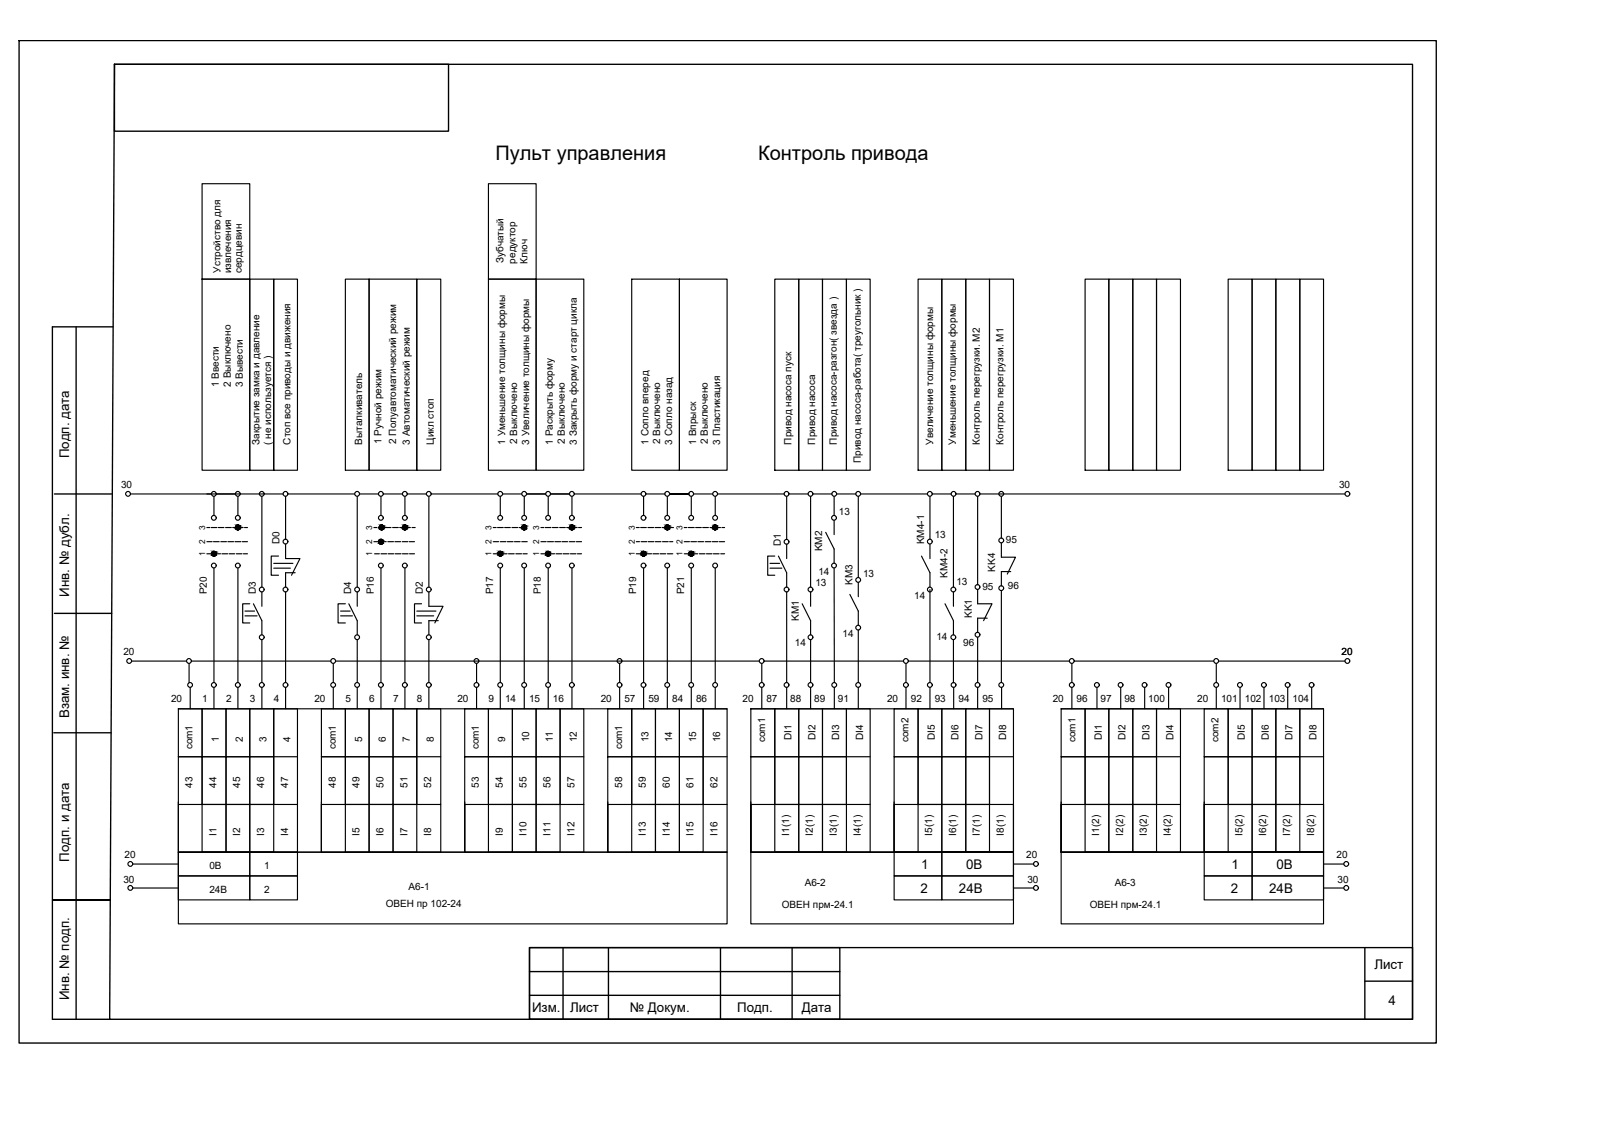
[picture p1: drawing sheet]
<svg xmlns="http://www.w3.org/2000/svg" width="297mm" height="210mm" viewBox="0 0 297 210" stroke-linecap="round" stroke-linejoin="round" font-family="sans-serif">
<g fill="none" stroke="#000" stroke-width=".25">
<path d="M3.5 7.5h263v185.9h-263zM21.2 11.9h240.9v177.1h-241.8zM21.2 11.9h62v12.4h-62zM14.1 60.6v128.4M21 60.6h-11.3v128.4h10.6M10.1 91.6h10.6M10.1 113.7h10.6M10 135.9h10.6M9.8 166.9h10.7M98.2 175.7h163.9v13.3h-163.9zM98.2 175.7h57.6v13.3h-57.6zM104.5 175.7v13.3"/>
<path d="M112.9 175.7v13.3M133.7 175.7v13.3M147 175.7v13.3M253.2 175.7v13.3M98.2 184.6h57.6M98.2 180.2h57.6M253.2 181.9h8.9"/>
</g>
<g fill="none" stroke="#000" stroke-width=".21">
<path d="M37.5 34.1h8.8v17.7h-8.8zM90.6 34.1h8.9v17.7h-8.9zM37.5 51.8h8.8v35.4h-8.8zM46.3 51.8h4.5v35.4h-4.5zM50.8 51.8h4.4v35.4h-4.4zM64.1 51.8h4.4v35.4h-4.4zM68.5 51.8h8.8v35.4h-8.8zM77.3 51.8h4.5v35.4h-4.5zM90.6 51.8h8.9v35.4h-8.9zM99.5 51.8h8.8v35.4h-8.8zM117.2 51.8h8.9v35.4h-8.9zM126.1 51.8h8.8v35.4h-8.8z"/>
<path d="M143.7 51.8h4.5v35.4h-4.5zM148.2 51.8h4.4v35.4h-4.4zM152.6 51.8h4.4v35.4h-4.4zM157 51.8h4.4v35.4h-4.4zM170.3 51.8h4.4v35.4h-4.4zM174.7 51.8h4.5v35.4h-4.5zM179.2 51.8h4.4v35.4h-4.4zM183.6 51.8h4.4v35.4h-4.4zM201.3 51.8h4.4v35.4h-4.4zM205.7 51.8h4.5v35.4h-4.5zM210.2 51.8h4.4v35.4h-4.4zM214.6 51.8h4.4v35.4h-4.4z"/>
<path d="M227.9 51.8h4.4v35.4h-4.4zM232.3 51.8h4.4v35.4h-4.4zM236.7 51.8h4.5v35.4h-4.5zM241.2 51.8h4.4v35.4h-4.4zM24.2 91.6h28.4M38.4 97.8h.5M39.2 97.8h1M39.7 92.1v3.5M40.5 97.8h1.1M41.9 97.8h1M43.2 97.8h.5M44.1 92.1v3.5"/>
<path d="M44.6 97.8h.5M45.4 97.8h.5M48.6 92.1v16.8M53 92.1v7.9M53.5 91.6h12.3M66.3 92.1v16.8M66.7 91.6h3.6M69.4 97.8h.5M70.2 97.8h1M70.7 92.1v3.5M71.1 91.6h3.6M71.5 97.8h1"/>
<path d="M72.8 97.8h1.1M74.2 97.8h.5M75.1 92.1v3.5M75.6 91.6h3.5M75.6 97.8h.5M76.4 97.8h.6M79.6 92.1v16.8M80 91.6h12.4M91.5 97.8h.6M92.3 97.8h1.1M92.8 92.1v3.5M93.3 91.6h3.5"/>
<path d="M93.6 97.8h1.1M95 97.8h1M96.3 97.8h.5M97.3 92.1v3.5M97.7 97.8h.1M97.7 91.6h3.5M100.4 97.8h.5M101.2 97.8h1M101.7 92.1v3.5M102.1 91.6h3.6M102.5 97.8h1M103.8 97.8h1.1"/>
<path d="M105.1 97.8h.6M106.1 92.1v3.5M106.6 91.6h12.3M106.6 97.8h.5M107.3 97.8h.6M118.1 97.8h.5M118.9 97.8h1M119.4 92.1v3.5M119.8 91.6h3.6M120.2 97.8h1.1M121.5 97.8h1.1M122.8 97.8h.6"/>
<path d="M123.8 92.1v3.5M124.3 91.6h3.5M124.3 97.8h.7M126.9 97.8h.6M127.7 97.8h1.1M127.8 91.6h-3.5h3.5M128.3 92.1v3.5M128.7 91.6h3.5M129.1 97.8h1M130.4 97.8h1M131.7 97.8h.5M132.7 92.1v3.5"/>
<path d="M133.1 91.6h12.4M133.1 97.8h.6M133.9 97.8h.5M146 92.1v7.9M146.4 91.6h3.5M150.4 92.1v16.8M150.8 91.6h3.6M153.2 98.7l1.6 3.1v2.7M154.8 92.1v3.5M154.8 96.5v2.6M155.3 91.6h3.5M159.2 92.1v15"/>
<path d="M159.7 91.6h12.4M172.5 92.1v7.9M173 91.6h3.5M176.9 92.1v16.8M177.4 91.6h3.5M181.4 92.1v16.3M181.8 91.6h67.7M185.8 92.1v7.7M38.4 100.4h1M38.4 102.7h.9M39.6 100.4h1.1M39.7 105.4v21.2"/>
<path d="M40.2 102.7h.7M41 100.4h1M41.2 102.7h1M42.3 100.4h1M42.5 102.7h1M43.6 100.4h1.1M43.8 102.7h1.1M44.1 105.4v21.2M44.9 100.4h1M45.2 102.7h.7M45.5 113.3h1.7M45.5 114.2h2.2"/>
<path d="M46.3 112h-1.3v3.5h1.3M47 112l1.6 3.1v2.6M48.6 109.8v2.6M48.6 118.6v8M50.8 104.5h3.5M50.8 105.4h3.1M51.7 103.1h-1.4v3.6h1.4M53 100.9v2.7h2.7l-1.6 3.1M53 109.8v16.8M54.8 106.2h-1.8v2.7M63.2 113.3h1.8M63.2 114.2h2.2"/>
<path d="M64.1 112h-1.4v3.5h1.4M64.7 112l1.6 3.1v2.6M66.3 109.8v2.6M66.3 118.6v8M69.4 100.4h.9M69.5 102.7h.9M70.6 100.4h1.1M70.7 105.4v21.2M70.7 102.7h1M72 100.4h1M72 102.7h1.1M73.3 100.4h1"/>
<path d="M73.3 102.7h1.1M74.6 100.4h1.1M74.7 102.7h1M75.1 105.4v21.2M75.9 100.4h1M76 102.7h.9M77.3 113.3h3.6M77.3 114.2h3.2M78.2 112h-1.3v3.5h1.3M79.6 109.8v2.6h2.6l-1.5 3.1M79.6 118.6v8M81.3 115.1h-1.7v2.6"/>
<path d="M91.5 100.4h1M91.5 102.7h.9M92.8 105.4v21.2M92.8 100.4h1.1M93.3 102.7h.8M94.1 100.4h1.1M94.3 102.7h1.1M95.4 100.4h1.1M95.7 102.7h1.1M96.8 100.4h1M97 102.7h.8M97.3 105.4v21.2"/>
<path d="M100.4 100.4h.9M100.4 102.7h.8M101.6 100.4h1.1M101.7 105.4v21.2M102.1 102.7h.8M102.9 100.4h1.1M103.2 102.7h1M104.3 100.4h1M104.5 102.7h1.1M105.6 100.4h1.1M105.8 102.7h1.1M106.1 105.4v21.2"/>
<path d="M106.9 100.4h1M107.1 102.7h.8M118.1 100.4h.5M118.1 102.7h.8M118.9 100.4h1.1M119.4 105.4v21.2M119.8 102.7h1.1M120.3 100.4h1M121.1 102.7h1.1M121.6 100.4h1M122.5 102.7h1M122.9 100.4h1.1"/>
<path d="M123.8 105.4v21.2M123.8 102.7h1M124.2 100.4h.6M126.9 100.4h1M126.9 102.7h.9M128.2 100.4h1M128.3 105.4v21.2M128.7 102.7h.7M129.5 100.4h1M129.7 102.7h1.1M130.8 100.4h1.1M131 102.7h1.1"/>
<path d="M132.2 100.4h1M132.4 102.7h1M132.7 105.4v21.2M133.5 100.4h.9M133.7 102.7h.7M142.9 104.5h1.7M142.9 105.4h2.2M143.7 103.1h-1.3v3.6h1.3M144.4 103.1l1.6 3.1v2.7M146 100.9v2.7M146 109.8v16.8M148.8 112l1.6 3.1v2.6"/>
<path d="M150.4 109.8v2.6M150.4 118.6v8M154.8 105.4v21.2M157.7 110.2l1.5 3.1v2.6M159.2 108v2.6M159.2 116.8v9.8M171 103.1l1.5 3.1v2.7M172.5 100.9v2.7M172.5 109.3v17.3M175.3 112l1.6 3.1v2.6M176.9 109.8v2.6M176.9 118.6v8"/>
<path d="M181.4 109.3v2.7h2.7l-1.6 3.1M181.4 118.2v8.4M183.2 114.6h-1.8v2.7M185.8 100.7v2.6h2.6l-1.5 3.2M185.8 109.5v17.1M187.5 106h-1.7v2.7M24.5 122.6h10.1M33.1 131.4h4.4v8.9h-4.4zM33.1 131.4h101.8M35.1 123v3.6M35.3 127.5v3.9M35.5 122.6h25.9"/>
<path d="M37.5 131.4h4.4v8.9h-4.4zM39.7 127.5v3.9M41.9 131.4h4.4v8.9h-4.4zM44.1 127.5v3.9M46.3 131.4h4.5v8.9h-4.5zM48.6 127.5v3.9M50.8 131.4h4.4v17.8h-4.4zM53 127.5v3.9M59.6 131.4h4.5v8.9h-4.5zM61.8 123v3.6M61.8 127.5v3.9M62.3 122.6h78.6"/>
<path d="M64.1 131.4h4.4v8.9h-4.4zM66.3 127.5v3.9M68.5 131.4h4.4v8.9h-4.4zM70.7 127.5v3.9M72.9 131.4h4.4v8.9h-4.4zM75.1 127.5v3.9M77.3 131.4h4.5v17.8h-4.5zM79.6 127.5v3.9M86.2 131.4h4.4v8.9h-4.4zM88.4 123v3.6M88.4 127.5v3.9M90.6 131.4h4.5v8.9h-4.5z"/>
<path d="M92.8 127.5v3.9M95.1 131.4h4.4v8.9h-4.4zM97.3 127.5v3.9M99.5 131.4h4.4v8.9h-4.4zM101.7 127.5v3.9M103.9 131.4h4.4v17.8h-4.4zM106.1 127.5v3.9M112.8 131.4h4.4v8.9h-4.4zM115 123v3.6M115 127.5v3.9M117.2 131.4h4.4v8.9h-4.4zM119.4 127.5v3.9"/>
<path d="M121.6 131.4h4.5v8.9h-4.5zM123.8 127.5v3.9M126.1 131.4h4.4v8.9h-4.4zM128.3 127.5v3.9M130.5 131.4h4.4v17.8h-4.4zM132.7 127.5v3.9M139.3 131.4h4.4v8.9h-4.4zM139.3 131.4h48.7M141.3 123v3.6M141.3 127.5v3.9M141.8 122.6h25.9M143.7 131.4h4.5v8.9h-4.5z"/>
<path d="M146 127.5v3.9M148.2 131.4h4.4v8.9h-4.4zM150.4 127.5v3.9M152.6 131.4h4.4v8.9h-4.4zM154.8 127.5v3.9M157 131.4h4.4v17.8h-4.4zM159.2 127.5v3.9M165.9 131.4h4.4v8.9h-4.4zM168.1 123v3.6M168.1 127.5v3.9M168.6 122.6h29.8M170.3 131.4h4.4v8.9h-4.4z"/>
<path d="M172.5 127.5v3.9M174.7 131.4h4.5v8.9h-4.5zM176.9 127.5v3.9M179.2 131.4h4.4v8.9h-4.4zM181.4 127.5v3.9M183.6 131.4h4.4v17.8h-4.4zM185.8 127.5v3.9M196.9 131.4h4.4v8.9h-4.4zM196.9 131.4h48.7M198.9 123v3.6M198.9 127.5v3.9M199.3 122.6h25.9"/>
<path d="M201.3 131.4h4.4v8.9h-4.4zM203.5 127.5v3.9M205.7 131.4h4.5v8.9h-4.5zM207.9 127.5v3.9M210.2 131.4h4.4v8.9h-4.4zM212.4 127.5v3.9M214.6 131.4h4.4v17.8h-4.4zM216.8 127.5v3.9M223.4 131.4h4.5v8.9h-4.5zM225.7 123v3.6M225.7 127.5v3.9M226.1 122.6h23.4"/>
<path d="M227.9 131.4h4.4v8.9h-4.4zM230.1 127.5v3.9M232.3 131.4h4.4v8.9h-4.4zM234.5 127.5v3.9M236.7 131.4h4.5v8.9h-4.5zM238.9 127.5v3.9M241.2 131.4h4.4v17.8h-4.4zM243.4 127.5v3.9M33.1 140.3h4.4v8.9h-4.4zM33.1 148.7v9.3h8.8M33.1 158h101.8v13.3h-101.8zM33.1 158h13.2v4.4h-13.2z"/>
<path d="M33.1 149.2v8.8M33.1 158h101.8M37.5 140.3h4.4v8.9h-4.4zM37.5 149.2h4.4v8.8h-4.4zM41.9 140.3h4.4v8.9h-4.4zM41.9 149.2h4.4v8.8h-4.4zM46.3 140.3h4.5v8.9h-4.5zM46.3 158h8.9v4.4h-8.9zM46.3 149.2h4.5v8.8h-4.5zM50.8 140.3h4.4M55.2 149.2v8.8M59.6 140.3h4.5v8.9h-4.5z"/>
<path d="M59.6 148.7v9.3h8.9M59.6 149.2v8.8M64.1 140.3h4.4v8.9h-4.4zM64.1 149.2h4.4v8.8h-4.4zM68.5 140.3h4.4v8.9h-4.4zM68.5 149.2h4.4v8.8h-4.4zM72.9 140.3h4.4v8.9h-4.4zM72.9 149.2h4.4v8.8h-4.4zM77.3 140.3h4.5M81.8 149.2v8.8M86.2 140.3h4.4v8.9h-4.4zM86.2 148.7v9.3h8.9"/>
<path d="M86.2 149.2v8.8M90.6 140.3h4.5v8.9h-4.5zM90.6 149.2h4.5v8.8h-4.5zM95.1 140.3h4.4v8.9h-4.4zM95.1 149.2h4.4v8.8h-4.4zM99.5 140.3h4.4v8.9h-4.4zM99.5 149.2h4.4v8.8h-4.4zM103.9 140.3h4.4M108.3 149.2v8.8M112.8 140.3h4.4v8.9h-4.4zM112.8 148.7v9.3h22.1v-8.8M112.8 149.2v8.8"/>
<path d="M117.2 140.3h4.4v8.9h-4.4zM117.2 149.2h4.4v8.8h-4.4zM121.6 140.3h4.5v8.9h-4.5zM121.6 149.2h4.5v8.8h-4.5zM126.1 140.3h4.4v8.9h-4.4zM126.1 149.2h4.4v8.8h-4.4zM130.5 140.3h4.4M139.3 149.2v8.8v-8.8M139.3 140.3h4.4v8.9h-4.4zM139.3 148.7v9.3h22.1v-8.8M139.3 158v13.3h48.7v-13.3h-48.7h48.7M143.7 140.3h4.5v8.9h-4.5z"/>
<path d="M143.7 149.2h4.5v8.8h-4.5zM148.2 140.3h4.4v8.9h-4.4zM148.2 149.2h4.4v8.8h-4.4zM152.6 140.3h4.4v8.9h-4.4zM152.6 149.2h4.4v8.8h-4.4zM157 140.3h4.4M165.9 140.3h4.4v8.9h-4.4zM165.9 148.7v9.3h8.8M165.9 149.2v8.8h22.1M165.9 158h8.8v4.4h-8.8zM170.3 140.3h4.4v8.9h-4.4zM170.3 149.2h4.4v8.8h-4.4z"/>
<path d="M174.7 140.3h4.5v8.9h-4.5zM174.7 158h13.3v4.4h-13.3zM174.7 149.2h4.5v8.8h-4.5zM179.2 140.3h4.4v8.9h-4.4zM179.2 149.2h4.4v8.8h-4.4zM179.2 158h8.8M183.6 140.3h4.4M188 149.2v8.8h-13.3M196.9 149.2v8.8v-8.8M196.9 140.3h4.4v8.9h-4.4zM196.9 148.7v9.3h22.1v-8.8M196.9 158v13.3h48.7v-13.3h-48.7h48.7"/>
<path d="M201.3 140.3h4.4v8.9h-4.4zM201.3 149.2h4.4v8.8h-4.4zM205.7 140.3h4.5v8.9h-4.5zM205.7 149.2h4.5v8.8h-4.5zM210.2 140.3h4.4v8.9h-4.4zM210.2 149.2h4.4v8.8h-4.4zM214.6 140.3h4.4M223.4 140.3h4.5v8.9h-4.5zM223.4 148.7v9.3h8.9M223.4 149.2v8.8h22.2M223.4 158h8.9v4.4h-8.9zM227.9 140.3h4.4v8.9h-4.4z"/>
<path d="M227.9 149.2h4.4v8.8h-4.4zM232.3 140.3h4.4v8.9h-4.4zM232.3 158h13.3v4.4h-13.3zM232.3 149.2h4.4v8.8h-4.4zM236.7 140.3h4.5v8.9h-4.5zM236.7 149.2h4.5v8.8h-4.5zM236.7 158h8.9M241.2 140.3h4.4M245.6 149.2v8.8h-13.3M24.7 164.7h8.4M24.7 160.2h8.4M33.1 162.4h13.2v4.5h-13.2z"/>
<path d="M46.3 162.4h8.9v4.5h-8.9zM165.9 162.4h8.8v4.5h-8.8zM174.7 162.4h13.3v4.5h-13.3zM188 164.7h3.8M188 160.2h3.8M223.4 162.4h8.9v4.5h-8.9zM232.3 162.4h13.3v4.5h-13.3zM245.6 164.7h3.7M245.6 160.2h3.7"/>
<circle cx="23.8" cy="91.6" r=".44"/>
<circle cx="39.7" cy="91.6" r=".44"/>
<circle cx="39.7" cy="96" r=".44"/>
<circle cx="44.1" cy="91.6" r=".44"/>
<circle cx="44.1" cy="96" r=".44"/>
<circle cx="44.1" cy="97.8" r=".44"/>
<circle cx="48.6" cy="91.6" r=".44"/>
<circle cx="53" cy="91.6" r=".44"/>
<circle cx="66.3" cy="91.6" r=".44"/>
<circle cx="70.7" cy="96" r=".44"/>
<circle cx="70.7" cy="91.6" r=".44"/>
<circle cx="70.8" cy="97.8" r=".44"/>
<circle cx="75.1" cy="91.6" r=".44"/>
<circle cx="75.1" cy="97.8" r=".44"/>
<circle cx="75.1" cy="96" r=".44"/>
<circle cx="79.6" cy="91.6" r=".44"/>
<circle cx="92.8" cy="96" r=".44"/>
<circle cx="92.8" cy="91.6" r=".44"/>
<circle cx="97.2" cy="91.6" r=".44"/>
<circle cx="97.2" cy="97.8" r=".44"/>
<circle cx="97.2" cy="96" r=".44"/>
<circle cx="101.7" cy="96" r=".44"/>
<circle cx="101.7" cy="91.6" r=".44"/>
<circle cx="106.1" cy="96" r=".44"/>
<circle cx="106.1" cy="97.8" r=".44"/>
<circle cx="106.1" cy="91.6" r=".44"/>
<circle cx="119.4" cy="91.6" r=".44"/>
<circle cx="119.4" cy="96" r=".44"/>
<circle cx="123.8" cy="96" r=".44"/>
<circle cx="123.8" cy="91.6" r=".44"/>
<circle cx="123.8" cy="97.8" r=".44"/>
<circle cx="128.2" cy="91.6" r=".44"/>
<circle cx="128.2" cy="96" r=".44"/>
<circle cx="132.7" cy="91.6" r=".44"/>
<circle cx="132.7" cy="97.8" r=".44"/>
<circle cx="132.7" cy="96" r=".44"/>
<circle cx="145.9" cy="91.6" r=".44"/>
<circle cx="150.4" cy="91.6" r=".44"/>
<circle cx="154.7" cy="96" r=".44"/>
<circle cx="154.8" cy="91.6" r=".44"/>
<circle cx="159.2" cy="91.6" r=".44"/>
<circle cx="172.5" cy="91.6" r=".44"/>
<circle cx="176.9" cy="91.6" r=".44"/>
<circle cx="181.4" cy="91.6" r=".44"/>
<circle cx="185.8" cy="91.6" r=".44"/>
<circle cx="250" cy="91.6" r=".44"/>
<circle cx="39.7" cy="102.7" r=".44"/>
<circle cx="39.7" cy="104.9" r=".44"/>
<circle cx="44.1" cy="104.9" r=".44"/>
<circle cx="48.6" cy="118.2" r=".44"/>
<circle cx="48.6" cy="109.3" r=".44"/>
<circle cx="53" cy="100.4" r=".44"/>
<circle cx="53" cy="109.3" r=".44"/>
<circle cx="66.3" cy="118.2" r=".44"/>
<circle cx="66.3" cy="109.3" r=".44"/>
<circle cx="70.7" cy="100.4" r=".44"/>
<circle cx="70.7" cy="104.9" r=".44"/>
<circle cx="75.1" cy="104.9" r=".44"/>
<circle cx="79.6" cy="109.3" r=".44"/>
<circle cx="79.6" cy="118.2" r=".44"/>
<circle cx="92.8" cy="102.7" r=".44"/>
<circle cx="92.8" cy="104.9" r=".44"/>
<circle cx="97.2" cy="104.9" r=".44"/>
<circle cx="101.7" cy="104.9" r=".44"/>
<circle cx="101.7" cy="102.7" r=".44"/>
<circle cx="106.1" cy="104.9" r=".44"/>
<circle cx="119.4" cy="102.7" r=".44"/>
<circle cx="119.4" cy="104.9" r=".44"/>
<circle cx="123.8" cy="104.9" r=".44"/>
<circle cx="128.2" cy="102.7" r=".44"/>
<circle cx="128.2" cy="104.9" r=".44"/>
<circle cx="132.7" cy="104.9" r=".44"/>
<circle cx="145.9" cy="109.3" r=".44"/>
<circle cx="145.9" cy="100.5" r=".44"/>
<circle cx="150.4" cy="109.3" r=".44"/>
<circle cx="150.4" cy="118.2" r=".44"/>
<circle cx="154.7" cy="104.9" r=".44"/>
<circle cx="159.2" cy="116.4" r=".44"/>
<circle cx="159.2" cy="107.5" r=".44"/>
<circle cx="172.5" cy="109.3" r=".44"/>
<circle cx="172.5" cy="100.4" r=".44"/>
<circle cx="176.9" cy="109.3" r=".44"/>
<circle cx="176.9" cy="118.2" r=".44"/>
<circle cx="181.4" cy="117.7" r=".44"/>
<circle cx="181.4" cy="108.8" r=".44"/>
<circle cx="185.8" cy="109.1" r=".44"/>
<circle cx="185.8" cy="100.2" r=".44"/>
<circle cx="24" cy="122.6" r=".44"/>
<circle cx="35.1" cy="122.6" r=".44"/>
<circle cx="35.3" cy="127" r=".44"/>
<circle cx="39.7" cy="127" r=".44"/>
<circle cx="44.1" cy="127" r=".44"/>
<circle cx="48.6" cy="127" r=".44"/>
<circle cx="53" cy="127" r=".44"/>
<circle cx="61.8" cy="127" r=".44"/>
<circle cx="61.8" cy="122.6" r=".44"/>
<circle cx="66.3" cy="127" r=".44"/>
<circle cx="70.7" cy="127" r=".44"/>
<circle cx="75.1" cy="127" r=".44"/>
<circle cx="79.6" cy="127" r=".44"/>
<circle cx="88.4" cy="122.6" r=".44"/>
<circle cx="88.4" cy="127" r=".44"/>
<circle cx="92.8" cy="127" r=".44"/>
<circle cx="97.2" cy="127" r=".44"/>
<circle cx="101.7" cy="127" r=".44"/>
<circle cx="106.1" cy="127" r=".44"/>
<circle cx="114.9" cy="122.6" r=".44"/>
<circle cx="114.9" cy="127" r=".44"/>
<circle cx="119.4" cy="127" r=".44"/>
<circle cx="123.8" cy="127" r=".44"/>
<circle cx="128.2" cy="127" r=".44"/>
<circle cx="132.7" cy="127" r=".44"/>
<circle cx="141.3" cy="127" r=".44"/>
<circle cx="141.3" cy="122.6" r=".44"/>
<circle cx="145.9" cy="127" r=".44"/>
<circle cx="150.4" cy="127" r=".44"/>
<circle cx="154.8" cy="127" r=".44"/>
<circle cx="159.2" cy="127" r=".44"/>
<circle cx="168.1" cy="122.6" r=".44"/>
<circle cx="168.1" cy="127" r=".44"/>
<circle cx="172.5" cy="127" r=".44"/>
<circle cx="176.9" cy="127" r=".44"/>
<circle cx="181.4" cy="127" r=".44"/>
<circle cx="185.8" cy="127" r=".44"/>
<circle cx="198.8" cy="127" r=".44"/>
<circle cx="198.8" cy="122.6" r=".44"/>
<circle cx="203.5" cy="127" r=".44"/>
<circle cx="207.9" cy="127" r=".44"/>
<circle cx="212.4" cy="127" r=".44"/>
<circle cx="216.8" cy="127" r=".44"/>
<circle cx="225.6" cy="127" r=".44"/>
<circle cx="225.6" cy="122.6" r=".44"/>
<circle cx="230" cy="127" r=".44"/>
<circle cx="234.5" cy="127" r=".44"/>
<circle cx="238.9" cy="127" r=".44"/>
<circle cx="243.3" cy="127" r=".44"/>
<circle cx="250" cy="122.6" r=".44"/>
<circle cx="24.2" cy="160.2" r=".44"/>
<circle cx="24.2" cy="164.6" r=".44"/>
<circle cx="192.2" cy="160.2" r=".44"/>
<circle cx="192.2" cy="164.6" r=".44"/>
<circle cx="249.8" cy="160.2" r=".44"/>
<circle cx="249.8" cy="164.6" r=".44"/>
</g>
<g fill="#000" stroke="#000" stroke-width=".19">
<path d="M44.1 97.4h.2zM44 97.4h.3z"/>
<path d="M44 97.4h.4zM43.9 97.4h.5z"/>
<path d="M44 98.2h.3zM44 98.2h.2z"/>
<path d="M43.9 97.4h.5zM43.9 97.4h.5z"/>
<path d="M43.9 98.2h.5zM43.9 98.2h.4z"/>
<path d="M43.9 97.4l.6 .1zM43.9 97.4l.6 .1h-.7z"/>
<path d="M43.9 98.2h.5zM43.9 98.2h.5z"/>
<path d="M43.8 97.5l.7 .1zM43.8 97.5l.7 .1z"/>
<path d="M43.8 98.1h.7zM43.8 98.1l.6 .1z"/>
<path d="M43.8 97.6h.8zM43.8 97.6h.8h-.9z"/>
<path d="M43.8 98h.7zM43.8 98l.7 .1z"/>
<path d="M43.7 97.6l.9 .1zM43.7 97.6l.9 .1z"/>
<path d="M43.7 97.7l.9 .1zM43.7 97.7l.9 .1z"/>
<path d="M43.7 97.8l.9 .1zM43.7 97.8l.9 .1z"/>
<path d="M43.7 97.9l.9 .1zM43.7 97.9l.9 .1z"/>
<path d="M43.7 98h.9zM43.7 98h.8z"/>
<path d="M70.8 97.4h.1zM70.7 97.4h.2z"/>
<path d="M70.7 97.4h.3zM70.6 97.4h.4z"/>
<path d="M70.7 98.2h.2zM70.7 98.2h.2z"/>
<path d="M70.6 97.4h.5zM70.6 97.4h.5z"/>
<path d="M70.6 98.2h.4zM70.6 98.2h.3z"/>
<path d="M70.6 97.4l.5 .1zM70.6 97.4l.5 .1h-.6z"/>
<path d="M70.6 98.2h.5zM70.6 98.2h.4z"/>
<path d="M70.5 97.5l.7 .1zM70.5 97.5l.7 .1z"/>
<path d="M70.5 98.1h.6zM70.5 98.1l.6 .1z"/>
<path d="M70.4 97.6h.8zM70.4 97.6h.8h-.8z"/>
<path d="M70.4 98h.8zM70.4 98l.7 .1z"/>
<path d="M70.4 97.6l.8 .1zM70.4 97.6l.8 .1z"/>
<path d="M70.4 97.7l.9 .1zM70.4 97.7l.9 .1z"/>
<path d="M70.4 97.9l.8 .1zM70.4 97.9l.8 .1z"/>
<path d="M70.4 98h.8zM70.4 98h.8z"/>
<path d="M70.4 97.8h.9zM70.4 97.8l.8 .1z"/>
<path d="M75.1 97.4h.2zM75 97.4h.3z"/>
<path d="M75 97.4h.3zM74.9 97.4h.4z"/>
<path d="M75 98.2h.3zM75 98.2h.2z"/>
<path d="M74.9 97.4h.5zM74.9 97.4h.5z"/>
<path d="M74.9 98.2h.4zM74.9 98.2h.4z"/>
<path d="M74.9 97.4l.6 .1zM74.9 97.4l.6 .1h-.7z"/>
<path d="M74.9 98.2h.5zM74.9 98.2h.4z"/>
<path d="M74.8 97.5l.7 .1zM74.8 97.5l.7 .1z"/>
<path d="M74.8 98.1h.7zM74.8 98.1l.6 .1z"/>
<path d="M74.7 97.6h.9zM74.7 97.6h.9h-.9z"/>
<path d="M74.7 98h.8zM74.7 98l.8 .1z"/>
<path d="M74.7 97.6l.9 .1zM74.7 97.6l.9 .1z"/>
<path d="M74.7 97.7l.9 .1zM74.7 97.7l.9 .1z"/>
<path d="M74.7 97.9l.9 .1zM74.7 97.9l.9 .1z"/>
<path d="M74.7 98h.9zM74.7 98h.8z"/>
<path d="M74.7 97.8h.9zM74.7 97.8l.9 .1z"/>
<path d="M97.2 97.4h.2zM97.1 97.4h.3z"/>
<path d="M97.1 97.4h.4zM97.1 97.4h.4z"/>
<path d="M97.1 98.2h.3zM97.1 98.2h.2z"/>
<path d="M97.1 97.4h.4zM97.1 97.4h.4z"/>
<path d="M97.1 98.2h.4zM97.1 98.2h.3z"/>
<path d="M97 97.4l.6 .1zM96.9 97.5h.7z"/>
<path d="M97 98.2h.5zM97 98.2h.5z"/>
<path d="M96.9 97.5l.7 .1zM96.9 97.5l.7 .1z"/>
<path d="M96.9 98.1h.7zM96.9 98.1l.6 .1z"/>
<path d="M96.9 97.6h.8zM96.9 97.6h.8h-.9z"/>
<path d="M96.9 98h.7zM96.9 98l.7 .1z"/>
<path d="M96.8 97.6l.9 .1zM96.8 97.6l.9 .1z"/>
<path d="M96.8 97.7l.9 .1zM96.8 97.7l.9 .1h-.9z"/>
<path d="M96.8 97.8l.9 .1zM96.8 97.8l.9 .1z"/>
<path d="M96.8 97.9l.9 .1zM96.8 97.9l.9 .1z"/>
<path d="M96.8 98h.9zM96.8 98h.8z"/>
<path d="M106.1 97.4h.1zM106 97.4h.2z"/>
<path d="M106 97.4h.3zM105.9 97.4h.4z"/>
<path d="M106 98.2h.2zM106 98.2h.2z"/>
<path d="M105.9 97.4h.5zM105.9 97.4h.5z"/>
<path d="M105.9 98.2h.4zM105.9 98.2h.3z"/>
<path d="M105.9 97.4l.6 .1zM105.8 97.5h.7z"/>
<path d="M105.9 98.2h.5zM105.9 98.2h.4z"/>
<path d="M105.8 97.5l.7 .1zM105.8 97.5l.7 .1z"/>
<path d="M105.8 98.1h.7zM105.8 98.1l.6 .1z"/>
<path d="M105.7 97.6h.8zM105.7 97.6h.8h-.8z"/>
<path d="M105.7 98h.8zM105.7 98l.8 .1z"/>
<path d="M105.7 97.6l.8 .1zM105.7 97.6l.8 .1z"/>
<path d="M105.7 97.7l.9 .1zM105.7 97.7l.9 .1z"/>
<path d="M105.7 97.9l.8 .1zM105.7 97.9l.8 .1z"/>
<path d="M105.7 98h.8zM105.7 98h.8z"/>
<path d="M105.7 97.8h.9zM105.7 97.8l.8 .1z"/>
<path d="M123.8 97.4h.1zM123.8 97.4h.1z"/>
<path d="M123.7 97.4h.3zM123.6 97.4h.4z"/>
<path d="M123.7 98.2h.2zM123.7 98.2h.2z"/>
<path d="M123.6 97.4h.5zM123.6 97.4h.5z"/>
<path d="M123.6 98.2h.4zM123.6 98.2h.3z"/>
<path d="M123.6 97.4l.5 .1zM123.6 97.4l.5 .1h-.6z"/>
<path d="M123.6 98.2h.5zM123.6 98.2h.4z"/>
<path d="M123.5 97.5l.7 .1zM123.5 97.5l.7 .1z"/>
<path d="M123.5 98.1h.6zM123.5 98.1l.6 .1z"/>
<path d="M123.5 97.6h.7zM123.5 97.6h.7h-.8z"/>
<path d="M123.5 98h.7zM123.5 98l.6 .1z"/>
<path d="M123.4 97.6l.9 .1zM123.4 97.6l.9 .1h-.9z"/>
<path d="M123.4 98h.8zM123.4 98h.8z"/>
<path d="M123.4 97.7l.9 .1zM123.4 97.7l.9 .1z"/>
<path d="M123.4 97.8l.9 .1zM123.4 97.8l.9 .1z"/>
<path d="M123.4 97.9h.9zM123.4 97.9l.8 .1z"/>
<path d="M132.7 97.4h.1zM132.6 97.4h.2z"/>
<path d="M132.6 97.4h.3zM132.5 97.4h.4z"/>
<path d="M132.6 98.2h.2zM132.6 98.2h.1z"/>
<path d="M132.5 97.4h.5zM132.4 97.4h.6z"/>
<path d="M132.5 98.2h.4zM132.5 98.2h.3z"/>
<path d="M132.4 97.4l.6 .1zM132.4 97.4l.6 .1h-.6z"/>
<path d="M132.4 98.2h.6zM132.4 98.2h.5z"/>
<path d="M132.4 97.5l.6 .1zM132.4 97.5l.6 .1z"/>
<path d="M132.4 98.1h.6zM132.4 98.1l.6 .1z"/>
<path d="M132.3 97.6h.8zM132.3 97.6h.8h-.8z"/>
<path d="M132.3 98h.7zM132.3 98l.7 .1z"/>
<path d="M132.3 97.6l.8 .1zM132.3 97.6l.8 .1h-.9z"/>
<path d="M132.3 98h.8zM132.3 98h.7z"/>
<path d="M132.2 97.7l.9 .1zM132.2 97.7l.9 .1z"/>
<path d="M132.2 97.8l.9 .1zM132.2 97.8l.9 .1z"/>
<path d="M132.2 97.9h.9zM132.2 97.9l.9 .1z"/>
<path d="M39.7 102.2l.1 .1zM39.6 102.3h.2z"/>
<path d="M39.6 102.3h.3zM39.5 102.3h.4z"/>
<path d="M39.6 103.1h.2zM39.6 103.1h.1z"/>
<path d="M39.5 102.3h.5zM39.4 102.3h.6z"/>
<path d="M39.5 103.1h.4zM39.5 103.1h.3z"/>
<path d="M39.4 102.3l.6 .1zM39.4 102.3l.6 .1h-.6z"/>
<path d="M39.4 103h.6zM39.4 103l.5 .1z"/>
<path d="M39.4 102.4h.7zM39.4 102.4h.7z"/>
<path d="M39.4 103h.6zM39.4 103h.6z"/>
<path d="M39.4 102.4l.7 .1zM39.4 102.4l.7 .1h-.8z"/>
<path d="M39.4 102.9h.7zM39.4 102.9l.6 .1z"/>
<path d="M39.3 102.5l.9 .1zM39.3 102.5l.9 .1h-.9z"/>
<path d="M39.3 102.9h.8zM39.3 102.9h.8z"/>
<path d="M39.3 102.6l.9 .1zM39.3 102.6l.9 .1z"/>
<path d="M39.3 102.7l.9 .1zM39.3 102.7l.9 .1z"/>
<path d="M39.3 102.8h.9zM39.3 102.8l.8 .1z"/>
<path d="M70.7 100h.1zM70.6 100h.2z"/>
<path d="M70.6 100l.3 .1zM70.5 100.1h.4z"/>
<path d="M70.6 100.9h.2zM70.6 100.9h.1z"/>
<path d="M70.5 100.1h.5zM70.4 100.1h.6z"/>
<path d="M70.5 100.9h.4zM70.5 100.9h.3z"/>
<path d="M70.4 100.1h.6zM70.4 100.1h.6z"/>
<path d="M70.4 100.8h.6zM70.4 100.8l.5 .1z"/>
<path d="M70.4 100.1l.7 .1zM70.4 100.1l.7 .1h-.8z"/>
<path d="M70.4 100.8h.6zM70.4 100.8h.6z"/>
<path d="M70.3 100.2l.8 .1zM70.3 100.2l.8 .1h-.8z"/>
<path d="M70.3 100.7h.8zM70.3 100.7l.7 .1z"/>
<path d="M70.3 100.3l.8 .1zM70.3 100.3l.8 .1h-.8z"/>
<path d="M70.3 100.6h.8zM70.3 100.6l.8 .1z"/>
<path d="M70.3 100.4h.8zM70.3 100.4h.8z"/>
<path d="M70.3 100.4l.8 .1zM70.3 100.4l.8 .1z"/>
<path d="M70.3 100.5h.8zM70.3 100.5l.8 .1z"/>
<path d="M92.8 102.2l.1 .1zM92.8 102.2l.1 .1z"/>
<path d="M92.7 102.3h.3zM92.7 102.3h.3z"/>
<path d="M92.7 103.1h.2zM92.7 103.1h.2z"/>
<path d="M92.7 102.3h.4zM92.6 102.3h.5z"/>
<path d="M92.7 103.1h.3zM92.7 103.1h.2z"/>
<path d="M92.6 102.3l.6 .1zM92.6 102.3l.6 .1h-.7z"/>
<path d="M92.6 103h.5zM92.6 103l.4 .1z"/>
<path d="M92.5 102.4h.7zM92.4 102.4h.8z"/>
<path d="M92.5 103h.7zM92.5 103h.6z"/>
<path d="M92.4 102.4l.8 .1zM92.4 102.4l.8 .1z"/>
<path d="M92.4 102.9h.8zM92.4 102.9l.8 .1z"/>
<path d="M92.4 102.5l.9 .1zM92.4 102.5l.9 .1h-.9z"/>
<path d="M92.4 102.9h.8zM92.4 102.9h.8z"/>
<path d="M92.4 102.6l.9 .1zM92.4 102.6l.9 .1z"/>
<path d="M92.4 102.7l.9 .1zM92.4 102.7l.9 .1z"/>
<path d="M92.4 102.8h.9zM92.4 102.8l.8 .1z"/>
<path d="M101.7 102.2l.1 .1zM101.6 102.3h.2z"/>
<path d="M101.6 102.3h.3zM101.5 102.3h.4z"/>
<path d="M101.6 103.1h.2zM101.6 103.1h.1z"/>
<path d="M101.5 102.3h.5zM101.4 102.3h.6z"/>
<path d="M101.5 103.1h.4zM101.5 103.1h.3z"/>
<path d="M101.4 102.3l.6 .1zM101.4 102.3l.6 .1h-.6z"/>
<path d="M101.4 103h.6zM101.4 103l.5 .1z"/>
<path d="M101.4 102.4h.7zM101.4 102.4h.7z"/>
<path d="M101.4 103h.6zM101.4 103h.6z"/>
<path d="M101.3 102.4l.8 .1zM101.3 102.4l.8 .1h-.8z"/>
<path d="M101.3 102.9h.8zM101.3 102.9l.7 .1z"/>
<path d="M101.3 102.5l.8 .1zM101.3 102.5l.8 .1h-.9z"/>
<path d="M101.3 102.9h.8zM101.3 102.9h.8z"/>
<path d="M101.2 102.6l.9 .1zM101.2 102.6l.9 .1z"/>
<path d="M101.2 102.7l.9 .1zM101.2 102.7l.9 .1z"/>
<path d="M101.2 102.8h.9zM101.2 102.8l.9 .1z"/>
<path d="M119.4 102.2l.1 .1zM119.3 102.3h.2z"/>
<path d="M119.3 102.3h.3zM119.2 102.3h.4z"/>
<path d="M119.3 103.1h.2zM119.3 103.1h.2z"/>
<path d="M119.2 102.3h.5zM119.2 102.3h.5z"/>
<path d="M119.2 103.1h.4zM119.2 103.1h.3z"/>
<path d="M119.2 102.3l.5 .1zM119.2 102.3l.5 .1h-.6z"/>
<path d="M119.2 103h.5zM119.2 103l.4 .1z"/>
<path d="M119.1 102.4h.7zM119.1 102.4h.7z"/>
<path d="M119.1 103h.6zM119.1 103h.6z"/>
<path d="M119 102.4l.8 .1zM119 102.4l.8 .1h-.8z"/>
<path d="M119 102.9h.8zM119 102.9l.7 .1z"/>
<path d="M119 102.5l.8 .1zM119 102.5l.8 .1z"/>
<path d="M119 102.6l.8 .1zM119 102.6l.8 .1h-.9z"/>
<path d="M118.9 102.7l.9 .1zM118.9 102.7l.9 .1z"/>
<path d="M119 102.8l.8 .1zM119 102.8l.8 .1z"/>
<path d="M119 102.9h.8zM119 102.9h.8z"/>
<path d="M128.2 102.2l.2 .1zM128.1 102.3h.3z"/>
<path d="M128.1 102.3h.4zM128 102.3h.5z"/>
<path d="M128.1 103.1h.3zM128.1 103.1h.2z"/>
<path d="M128 102.3h.5zM128 102.3h.5z"/>
<path d="M128 103.1h.5zM128 103.1h.4z"/>
<path d="M128 102.3l.6 .1zM128 102.3l.6 .1h-.7z"/>
<path d="M128 103h.5zM128 103l.5 .1z"/>
<path d="M127.9 102.4h.7zM127.9 102.4h.7z"/>
<path d="M127.9 103h.7zM127.9 103h.6z"/>
<path d="M127.9 102.4l.8 .1zM127.9 102.4l.8 .1h-.9z"/>
<path d="M127.9 102.9h.7zM127.9 102.9l.7 .1z"/>
<path d="M127.8 102.5l.9 .1zM127.8 102.5l.9 .1z"/>
<path d="M127.8 102.6l.9 .1zM127.8 102.6l.9 .1z"/>
<path d="M127.8 102.7l.9 .1zM127.8 102.7l.9 .1z"/>
<path d="M127.8 102.8l.9 .1zM127.8 102.8l.9 .1z"/>
<path d="M127.8 102.9h.9zM127.8 102.9h.8z"/>
</g>
<g font-size="3.7">
<text x="91.9" y="29.6">Пульт управления</text>
<text x="140.7" y="29.6">Контроль привода</text>
</g>
<g font-size="2.5">
<text x="12.8" y="85" transform="rotate(-90 12.8 85)">Подп. дата</text>
<text x="12.8" y="110.6" transform="rotate(-90 12.8 110.6)">Инв. № дубл.</text>
<text x="12.8" y="133.2" transform="rotate(-90 12.8 133.2)">Взам. инв. №</text>
<text x="12.8" y="159.8" transform="rotate(-90 12.8 159.8)">Подп. и дата</text>
<text x="170.9" y="161.1">1</text>
<text x="179.3" y="161.1">0В</text>
<text x="228.5" y="161.1">1</text>
<text x="236.8" y="161.1">0В</text>
<text x="170.8" y="165.6">2</text>
<text x="177.9" y="165.6">24В</text>
<text x="228.3" y="165.6">2</text>
<text x="235.5" y="165.6">24В</text>
<text x="255" y="179.7">Лист</text>
<text x="12.8" y="185.4" transform="rotate(-90 12.8 185.4)">Инв. № подп.</text>
<text x="98.7" y="187.7">Изм.</text>
<text x="105.8" y="187.7">Лист</text>
<text x="116.9" y="187.7">№ Докум.</text>
<text x="136.8" y="187.7">Подп.</text>
<text x="148.7" y="187.7">Дата</text>
<text x="257.6" y="186.3">4</text>
</g>
<g font-size="1.9">
<text x="40.9" y="50.6" transform="rotate(-90 40.9 50.6)">Устройство для</text>
<text x="42.9" y="50.7" transform="rotate(-90 42.9 50.7)">извлечения</text>
<text x="44.9" y="50.7" transform="rotate(-90 44.9 50.7)">сердцевин</text>
<text x="93.4" y="48.8" transform="rotate(-90 93.4 48.8)">Зубчатый</text>
<text x="95.7" y="48.9" transform="rotate(-90 95.7 48.9)">редуктор</text>
<text x="97.9" y="48.9" transform="rotate(-90 97.9 48.9)">Ключ</text>
<text x="40.6" y="71.8" transform="rotate(-90 40.6 71.8)">1 Ввести</text>
<text x="42.8" y="71.7" transform="rotate(-90 42.8 71.7)">2 Выключено</text>
<text x="45" y="71.8" transform="rotate(-90 45 71.8)">3 Вывести</text>
<text x="48.1" y="82.5" transform="rotate(-90 48.1 82.5)">Закрытие замка и давление</text>
<text x="50.3" y="82.5" transform="rotate(-90 50.3 82.5)">( не используется )</text>
<text x="53.9" y="82.5" transform="rotate(-90 53.9 82.5)">Стоп все приводы и движения</text>
<text x="67.2" y="82.5" transform="rotate(-90 67.2 82.5)">Выталкиватель</text>
<text x="70.8" y="82.3" transform="rotate(-90 70.8 82.3)">1 Ручной режим</text>
<text x="73.5" y="82.3" transform="rotate(-90 73.5 82.3)">2 Полуавтоматический режим</text>
<text x="76" y="82.5" transform="rotate(-90 76 82.5)">3 Автоматический режим</text>
<text x="80.5" y="82.5" transform="rotate(-90 80.5 82.5)">Цикл стоп</text>
<text x="93.7" y="82.5" transform="rotate(-90 93.7 82.5)">1 Уменьшение толщины формы</text>
<text x="96" y="82.3" transform="rotate(-90 96 82.3)">2 Выключено</text>
<text x="98.2" y="82.5" transform="rotate(-90 98.2 82.5)">3 Увеличение толщины формы</text>
<text x="102.6" y="82.5" transform="rotate(-90 102.6 82.5)">1 Раскрыть форму</text>
<text x="104.8" y="82.3" transform="rotate(-90 104.8 82.3)">2 Выключено</text>
<text x="107" y="82.5" transform="rotate(-90 107 82.5)">3 Закрыть форму и старт цикла</text>
<text x="120.3" y="82.5" transform="rotate(-90 120.3 82.5)">1 Сопло вперед</text>
<text x="122.5" y="82.3" transform="rotate(-90 122.5 82.3)">2 Выключено</text>
<text x="124.7" y="82.5" transform="rotate(-90 124.7 82.5)">3 Сопло назад</text>
<text x="129.1" y="82.5" transform="rotate(-90 129.1 82.5)">1 Впрыск</text>
<text x="131.3" y="82.3" transform="rotate(-90 131.3 82.3)">2 Выключено</text>
<text x="133.6" y="82.5" transform="rotate(-90 133.6 82.5)">3 Пластикация</text>
<text x="146.8" y="82.5" transform="rotate(-90 146.8 82.5)">Привод насоса пуск</text>
<text x="151.2" y="82.5" transform="rotate(-90 151.2 82.5)">Привод насоса</text>
<text x="155.3" y="82.5" transform="rotate(-90 155.3 82.5)">Привод насоса-разгон( звезда )</text>
<text x="173.1" y="82.5" transform="rotate(-90 173.1 82.5)">Увеличение толщины формы</text>
<text x="177.4" y="82.5" transform="rotate(-90 177.4 82.5)">Уменьшение толщины формы</text>
<text x="181.8" y="82.5" transform="rotate(-90 181.8 82.5)">Контроль перегрузки. M2</text>
<text x="186.2" y="82.5" transform="rotate(-90 186.2 82.5)">Контроль перегрузки. M1</text>
<text x="159.7" y="85.8" transform="rotate(-90 159.7 85.8)">Привод насоса-работа( треугольник )</text>
<text x="22.5" y="90.5">30</text>
<text x="155.6" y="95.4">13</text>
<text x="248.4" y="90.5">30</text>
<text x="51.9" y="100.9" transform="rotate(-90 51.9 100.9)">D0</text>
<text x="144.9" y="101.3" transform="rotate(-90 144.9 101.3)">D1</text>
<text x="171.4" y="100.9" transform="rotate(-90 171.4 100.9)">KM4-1</text>
<text x="173.4" y="99.9">13</text>
<text x="186.6" y="100.6">95</text>
<text x="151.8" y="106.6">14</text>
<text x="152.6" y="102.2" transform="rotate(-90 152.6 102.2)">KM2</text>
<text x="160.1" y="106.9">13</text>
<text x="175.8" y="107.1" transform="rotate(-90 175.8 107.1)">KM4-2</text>
<text x="184.6" y="106" transform="rotate(-90 184.6 106)">KK4</text>
<text x="38.4" y="110.2" transform="rotate(-90 38.4 110.2)">P20</text>
<text x="47.4" y="110.2" transform="rotate(-90 47.4 110.2)">D3</text>
<text x="65.2" y="110.2" transform="rotate(-90 65.2 110.2)">D4</text>
<text x="69.4" y="110.2" transform="rotate(-90 69.4 110.2)">P16</text>
<text x="78.4" y="110.2" transform="rotate(-90 78.4 110.2)">D2</text>
<text x="91.5" y="110.2" transform="rotate(-90 91.5 110.2)">P17</text>
<text x="100.4" y="110.2" transform="rotate(-90 100.4 110.2)">P18</text>
<text x="118.1" y="110.2" transform="rotate(-90 118.1 110.2)">P19</text>
<text x="126.9" y="110.2" transform="rotate(-90 126.9 110.2)">P21</text>
<text x="151.3" y="108.7">13</text>
<text x="158.1" y="108.4" transform="rotate(-90 158.1 108.4)">KM3</text>
<text x="169.6" y="111">14</text>
<text x="177.4" y="108.5">13</text>
<text x="182.3" y="109.5">95</text>
<text x="187" y="109.2">96</text>
<text x="147.5" y="119.9">14</text>
<text x="148.2" y="115.1" transform="rotate(-90 148.2 115.1)">KM1</text>
<text x="156.3" y="118.1">14</text>
<text x="173.7" y="118.7">14</text>
<text x="178.7" y="119.9">96</text>
<text x="180.3" y="114.6" transform="rotate(-90 180.3 114.6)">KK1</text>
<text x="22.9" y="121.5">20</text>
<text x="248.9" y="121.5">20</text>
<text x="31.7" y="130.1">20</text>
<text x="37.5" y="130.1">1</text>
<text x="41.9" y="130.1">2</text>
<text x="46.3" y="130.1">3</text>
<text x="50.8" y="130.1">4</text>
<text x="58.3" y="130.1">20</text>
<text x="64.1" y="130.1">5</text>
<text x="68.5" y="130.1">6</text>
<text x="72.9" y="130.1">7</text>
<text x="77.3" y="130.1">8</text>
<text x="84.9" y="130.1">20</text>
<text x="90.6" y="130.1">9</text>
<text x="93.7" y="130.1">14</text>
<text x="98.2" y="130.1">15</text>
<text x="102.6" y="130.1">16</text>
<text x="111.4" y="130.1">20</text>
<text x="115.9" y="130.1">57</text>
<text x="120.3" y="130.1">59</text>
<text x="124.7" y="130.1">84</text>
<text x="129.1" y="130.1">86</text>
<text x="137.8" y="130.1">20</text>
<text x="142.2" y="130.1">87</text>
<text x="146.6" y="130.1">88</text>
<text x="151.1" y="130.1">89</text>
<text x="155.5" y="130.1">91</text>
<text x="164.6" y="130.1">20</text>
<text x="169" y="130.1">92</text>
<text x="173.4" y="130.1">93</text>
<text x="177.8" y="130.1">94</text>
<text x="182.3" y="130.1">95</text>
<text x="195.3" y="130.1">20</text>
<text x="199.8" y="130.1">96</text>
<text x="204.2" y="130.1">97</text>
<text x="208.6" y="130.1">98</text>
<text x="213" y="130.1">100</text>
<text x="222.1" y="130.1">20</text>
<text x="226.6" y="130.1">101</text>
<text x="231" y="130.1">102</text>
<text x="235.4" y="130.1">103</text>
<text x="239.8" y="130.1">104</text>
<text x="40.6" y="137.7" transform="rotate(-90 40.6 137.7)">1</text>
<text x="45" y="137.7" transform="rotate(-90 45 137.7)">2</text>
<text x="49.4" y="137.7" transform="rotate(-90 49.4 137.7)">3</text>
<text x="53.9" y="137.7" transform="rotate(-90 53.9 137.7)">4</text>
<text x="67.2" y="137.7" transform="rotate(-90 67.2 137.7)">5</text>
<text x="71.6" y="137.7" transform="rotate(-90 71.6 137.7)">6</text>
<text x="76" y="137.7" transform="rotate(-90 76 137.7)">7</text>
<text x="80.5" y="137.7" transform="rotate(-90 80.5 137.7)">8</text>
<text x="93.7" y="137.7" transform="rotate(-90 93.7 137.7)">9</text>
<text x="98.2" y="137.7" transform="rotate(-90 98.2 137.7)">10</text>
<text x="102.6" y="137.7" transform="rotate(-90 102.6 137.7)">11</text>
<text x="107" y="137.7" transform="rotate(-90 107 137.7)">12</text>
<text x="120.3" y="137.7" transform="rotate(-90 120.3 137.7)">13</text>
<text x="124.7" y="137.7" transform="rotate(-90 124.7 137.7)">14</text>
<text x="129.1" y="137.7" transform="rotate(-90 129.1 137.7)">15</text>
<text x="133.6" y="137.7" transform="rotate(-90 133.6 137.7)">16</text>
<text x="142" y="137.7" transform="rotate(-90 142 137.7)">com1</text>
<text x="146.8" y="137.2" transform="rotate(-90 146.8 137.2)">DI1</text>
<text x="151.3" y="137.2" transform="rotate(-90 151.3 137.2)">DI2</text>
<text x="155.7" y="137.2" transform="rotate(-90 155.7 137.2)">DI3</text>
<text x="160.1" y="137.2" transform="rotate(-90 160.1 137.2)">DI4</text>
<text x="168.6" y="137.7" transform="rotate(-90 168.6 137.7)">com2</text>
<text x="173.4" y="137.2" transform="rotate(-90 173.4 137.2)">DI5</text>
<text x="177.8" y="137.2" transform="rotate(-90 177.8 137.2)">DI6</text>
<text x="182.3" y="137.2" transform="rotate(-90 182.3 137.2)">DI7</text>
<text x="186.7" y="137.2" transform="rotate(-90 186.7 137.2)">DI8</text>
<text x="199.5" y="137.7" transform="rotate(-90 199.5 137.7)">com1</text>
<text x="204.4" y="137.2" transform="rotate(-90 204.4 137.2)">DI1</text>
<text x="208.8" y="137.2" transform="rotate(-90 208.8 137.2)">DI2</text>
<text x="213.3" y="137.2" transform="rotate(-90 213.3 137.2)">DI3</text>
<text x="217.7" y="137.2" transform="rotate(-90 217.7 137.2)">DI4</text>
<text x="226.1" y="137.7" transform="rotate(-90 226.1 137.7)">com2</text>
<text x="231" y="137.2" transform="rotate(-90 231 137.2)">DI5</text>
<text x="235.4" y="137.2" transform="rotate(-90 235.4 137.2)">DI6</text>
<text x="239.8" y="137.2" transform="rotate(-90 239.8 137.2)">DI7</text>
<text x="244.2" y="137.2" transform="rotate(-90 244.2 137.2)">DI8</text>
<text x="35.7" y="139" transform="rotate(-90 35.7 139)">com1</text>
<text x="62.3" y="139" transform="rotate(-90 62.3 139)">com1</text>
<text x="88.8" y="139" transform="rotate(-90 88.8 139)">com1</text>
<text x="115.4" y="139" transform="rotate(-90 115.4 139)">com1</text>
<text x="35.7" y="146.1" transform="rotate(-90 35.7 146.1)">43</text>
<text x="40.2" y="146.1" transform="rotate(-90 40.2 146.1)">44</text>
<text x="44.6" y="146.1" transform="rotate(-90 44.6 146.1)">45</text>
<text x="49" y="146.1" transform="rotate(-90 49 146.1)">46</text>
<text x="53.5" y="146.1" transform="rotate(-90 53.5 146.1)">47</text>
<text x="62.3" y="146.1" transform="rotate(-90 62.3 146.1)">48</text>
<text x="66.7" y="146.1" transform="rotate(-90 66.7 146.1)">49</text>
<text x="71.1" y="146.1" transform="rotate(-90 71.1 146.1)">50</text>
<text x="75.6" y="146.1" transform="rotate(-90 75.6 146.1)">51</text>
<text x="80" y="146.1" transform="rotate(-90 80 146.1)">52</text>
<text x="88.8" y="146.1" transform="rotate(-90 88.8 146.1)">53</text>
<text x="93.3" y="146.1" transform="rotate(-90 93.3 146.1)">54</text>
<text x="97.7" y="146.1" transform="rotate(-90 97.7 146.1)">55</text>
<text x="102.1" y="146.1" transform="rotate(-90 102.1 146.1)">56</text>
<text x="106.6" y="146.1" transform="rotate(-90 106.6 146.1)">57</text>
<text x="115.4" y="146.1" transform="rotate(-90 115.4 146.1)">58</text>
<text x="119.8" y="146.1" transform="rotate(-90 119.8 146.1)">59</text>
<text x="124.3" y="146.1" transform="rotate(-90 124.3 146.1)">60</text>
<text x="128.7" y="146.1" transform="rotate(-90 128.7 146.1)">61</text>
<text x="133.1" y="146.1" transform="rotate(-90 133.1 146.1)">62</text>
<text x="40.2" y="154.9" transform="rotate(-90 40.2 154.9)">I1</text>
<text x="44.6" y="154.9" transform="rotate(-90 44.6 154.9)">I2</text>
<text x="49" y="154.9" transform="rotate(-90 49 154.9)">I3</text>
<text x="53.5" y="154.9" transform="rotate(-90 53.5 154.9)">I4</text>
<text x="66.7" y="154.9" transform="rotate(-90 66.7 154.9)">I5</text>
<text x="71.1" y="154.9" transform="rotate(-90 71.1 154.9)">I6</text>
<text x="75.6" y="154.9" transform="rotate(-90 75.6 154.9)">I7</text>
<text x="80" y="154.9" transform="rotate(-90 80 154.9)">I8</text>
<text x="93.3" y="154.9" transform="rotate(-90 93.3 154.9)">I9</text>
<text x="97.7" y="154.9" transform="rotate(-90 97.7 154.9)">I10</text>
<text x="102.1" y="154.9" transform="rotate(-90 102.1 154.9)">I11</text>
<text x="106.6" y="154.9" transform="rotate(-90 106.6 154.9)">I12</text>
<text x="119.8" y="154.9" transform="rotate(-90 119.8 154.9)">I13</text>
<text x="124.3" y="154.9" transform="rotate(-90 124.3 154.9)">I14</text>
<text x="128.7" y="154.9" transform="rotate(-90 128.7 154.9)">I15</text>
<text x="133.1" y="154.9" transform="rotate(-90 133.1 154.9)">I16</text>
<text x="146.4" y="154.9" transform="rotate(-90 146.4 154.9)">I1(1)</text>
<text x="150.8" y="154.9" transform="rotate(-90 150.8 154.9)">I2(1)</text>
<text x="155.3" y="154.9" transform="rotate(-90 155.3 154.9)">I3(1)</text>
<text x="159.7" y="154.9" transform="rotate(-90 159.7 154.9)">I4(1)</text>
<text x="173" y="154.9" transform="rotate(-90 173 154.9)">I5(1)</text>
<text x="177.4" y="154.9" transform="rotate(-90 177.4 154.9)">I6(1)</text>
<text x="181.8" y="154.9" transform="rotate(-90 181.8 154.9)">I7(1)</text>
<text x="186.3" y="154.9" transform="rotate(-90 186.3 154.9)">I8(1)</text>
<text x="203.9" y="154.9" transform="rotate(-90 203.9 154.9)">I1(2)</text>
<text x="208.4" y="154.9" transform="rotate(-90 208.4 154.9)">I2(2)</text>
<text x="212.8" y="154.9" transform="rotate(-90 212.8 154.9)">I3(2)</text>
<text x="217.2" y="154.9" transform="rotate(-90 217.2 154.9)">I4(2)</text>
<text x="230.5" y="154.9" transform="rotate(-90 230.5 154.9)">I5(2)</text>
<text x="234.9" y="154.9" transform="rotate(-90 234.9 154.9)">I6(2)</text>
<text x="239.4" y="154.9" transform="rotate(-90 239.4 154.9)">I7(2)</text>
<text x="243.8" y="154.9" transform="rotate(-90 243.8 154.9)">I8(2)</text>
<text x="23.1" y="159.1">20</text>
<text x="38.8" y="161.1">0В</text>
<text x="49" y="161.1">1</text>
<text x="190.4" y="159.1">20</text>
<text x="248" y="159.1">20</text>
<text x="22.9" y="163.8">30</text>
<text x="38.8" y="165.6">24В</text>
<text x="49" y="165.6">2</text>
<text x="75.8" y="165.1">A6-1</text>
<text x="149.3" y="164.2">A6-2</text>
<text x="190.6" y="163.8">30</text>
<text x="206.8" y="164.2">A6-3</text>
<text x="248.1" y="163.8">30</text>
<text x="71.6" y="168.2">ОВЕН пр 102-24</text>
<text x="145.1" y="168.4">ОВЕН прм-24.1</text>
<text x="202.2" y="168.4">ОВЕН прм-24.1</text>
</g>
<g font-size="1.5">
<text x="38" y="100.9" transform="rotate(-90 38 100.9)">2</text>
<text x="38" y="98.2" transform="rotate(-90 38 98.2)">3</text>
<text x="69" y="100.9" transform="rotate(-90 69 100.9)">2</text>
<text x="69" y="98.2" transform="rotate(-90 69 98.2)">3</text>
<text x="91.2" y="100.9" transform="rotate(-90 91.2 100.9)">2</text>
<text x="91.2" y="98.2" transform="rotate(-90 91.2 98.2)">3</text>
<text x="100" y="100.9" transform="rotate(-90 100 100.9)">2</text>
<text x="100" y="98.2" transform="rotate(-90 100 98.2)">3</text>
<text x="117.8" y="100.9" transform="rotate(-90 117.8 100.9)">2</text>
<text x="117.8" y="98.2" transform="rotate(-90 117.8 98.2)">3</text>
<text x="126.6" y="100.9" transform="rotate(-90 126.6 100.9)">2</text>
<text x="126.6" y="98.2" transform="rotate(-90 126.6 98.2)">3</text>
<text x="38" y="103.1" transform="rotate(-90 38 103.1)">1</text>
<text x="69" y="103.1" transform="rotate(-90 69 103.1)">1</text>
<text x="91.2" y="103.1" transform="rotate(-90 91.2 103.1)">1</text>
<text x="100" y="103.1" transform="rotate(-90 100 103.1)">1</text>
<text x="117.8" y="103.1" transform="rotate(-90 117.8 103.1)">1</text>
<text x="126.6" y="103.1" transform="rotate(-90 126.6 103.1)">1</text>
</g>
</svg>
